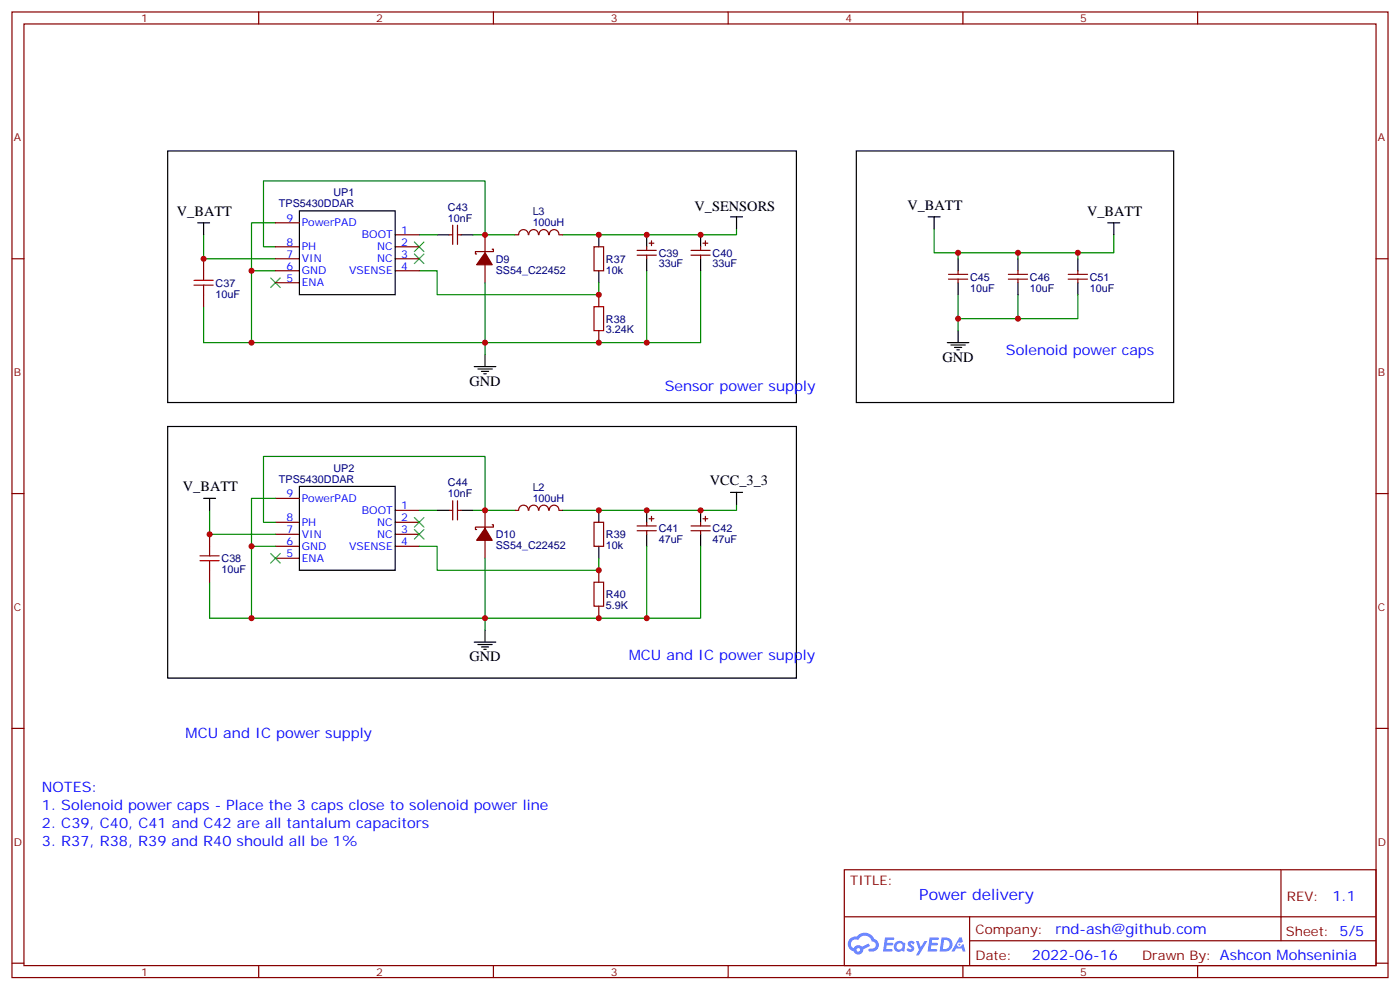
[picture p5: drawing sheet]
<svg xmlns="http://www.w3.org/2000/svg" width="412mm" height="292mm" viewBox="0 0 412 292" stroke-linecap="round" stroke-linejoin="round" font-family="sans-serif">
<g fill="none" stroke="#870000" stroke-width=".35">
<path d="M3.5 3.5h405.4v284.4h-405.4zM7.1 7.1h398.2v277.2h-398.2zM76.2 3.5v3.6M145.3 3.5v3.6M214.5 3.5v3.6M283.6 3.5v3.6M352.8 3.5v3.6M3.5 76.2h3.6M405.3 76.2h3.6M3.5 145.3h3.6M405.3 145.3h3.6M3.5 214.5h3.6"/>
<path d="M405.3 214.5h3.6M248.7 256.1h156.6v28.2h-156.6zM377.3 256.1v20.9M248.7 270h156.5M285.6 277h119.6M285.6 270v14.1M3.5 283.6h3.6M76.2 284.3v3.6M145.3 284.3v3.6M214.5 284.3v3.6M283.6 284.3v3.6M352.8 284.3v3.6"/>
<path d="M405.3 283.6h3.6"/>
</g>
<g fill="#5487ff">
<path d="M267.7 277.3a1.22 1.22 0 0 1 1.7 .3l-.4 .5a.47 .47 0 0 0-.3-.4 .47 .47 0 0 0-.5 .2l.1 .3a1.14 1.14 0 0 1 .8 1.7 1.14 1.14 0 0 1-1.9 0l-.2-.2 .5-.5 .7 .4a.29 .29 0 0 0 .3-.3 .29 .29 0 0 0-.2-.3 1.04 1.04 0 0 1-.6-1.7z"/>
<path d="M260.7 276h2.4l.3 .2-.2 .5-1.8 .1-.1 .8h1.5l.3 .4-.3 .4h-1.6l-.2 1.1h1.7l.2 .3-.2 .3-2.6 .1z"/>
<path d="M273.8 276h2.4l.3 .2-.1 .5-1.8 .1-.2 .8h1.6l.3 .4-.4 .4h-1.6l-.1 1.1h1.7l.2 .3-.2 .3-2.6 .1z"/>
<path d="M282.6 276.1h.7l.3 1.2-.6 .3a.69 .69 0 0 0-1 .3 .69 .69 0 0 0 .4 1 .69 .69 0 0 0 .9-.7l.5-.2 .6 2.2h-.8l-.2-.9h-1.8l-.5 .9h-.8z"/>
<path d="M269.8 277.1h.8l.6 1.8 1.1-1.8h.9l-2.6 4.2h-.8l.9-1.5z"/>
<path d="M277.4 276.1l-.6 4.1h1.3a2.11 2.11 0 0 0 2.5-2.1 2.11 2.11 0 0 0-2.5-2zM278.1 276.8a1.39 1.39 0 0 1 1.7 1.4 1.39 1.39 0 0 1-1.8 1.3h-.3z"/>
<path d="M263.7 277.7a1.54 1.54 0 0 0-.1 2.1 1.54 1.54 0 0 0 2.2 .2l.6 .2 .3-2.3-.2-.2-.4-.1a1.49 1.49 0 0 0-2.4 .1zM264 278.7a.94 .94 0 0 1 1.8 0 .94 .94 0 0 1-1.8 0z"/>
<path d="M250.4 276.4a2.18 2.18 0 0 0 1.1 3.7 1.44 1.44 0 0 0 1.6 1 1.44 1.44 0 0 0 1.2-1.5l2-1-.5-.8-1.9 1a1.47 1.47 0 0 0-2.4 .4 1.39 1.39 0 0 1-.7-1.9 1.39 1.39 0 0 1 2-.5 2.12 2.12 0 0 1 2.2-1.3 2.12 2.12 0 0 1 1.9 1.7 1.14 1.14 0 0 1 1.1 1.4 1.14 1.14 0 0 1-1.7 .8 .43 .43 0 0 0-.5 .3 .43 .43 0 0 0 .4 .5 1.98 1.98 0 0 0 2.5-1.2 1.98 1.98 0 0 0-1.2-2.5 3.1 3.1 0 0 0-5.3-.7l-.9 .1zM252.3 279.7a.55 .55 0 0 1 1.1 0 .55 .55 0 0 1-1.1 0z"/>
<circle cx="282.6" cy="278.1" r=".26"/>
</g>
<g fill="none" stroke="#870000" stroke-width=".35">
<path d="M60 76.2v3.5M81.1 72.7h7.1M81.1 76.2h7.1M81.1 79.7h7.1M81.1 65.6h7.1M116.4 69.1h7.1M116.4 72.7h7.1M116.4 76.2h7.1M116.4 79.7h7.1M132.3 69.1h1M133.3 66.3v5.7M134.8 66.3v5.7"/>
<path d="M134.8 69.1h1M142.9 69.1v5.3M142.9 78v5.3M145 73.4h.3v.7h-5.2v.7h.3M151.7 69.1h1.1M152.8 69.1a1.41 1.41 0 0 1 1.4-1.5 1.41 1.41 0 0 1 1.4 1.5M155.8 69.1a1.41 1.41 0 0 1 1.4-1.5 1.41 1.41 0 0 1 1.4 1.5M158.8 69.1a1.41 1.41 0 0 1 1.4-1.5 1.41 1.41 0 0 1 1.4 1.5M161.8 69.1a1.41 1.41 0 0 1 1.4-1.5 1.41 1.41 0 0 1 1.4 1.5M164.7 69.1h1.1M175 72.7h2.8v7h-2.8zM187.7 73.7h5.6"/>
<path d="M187.7 75.1h5.6M190.5 72.7v1M190.5 75.1v1.1M191.2 71.6h1.4M191.9 70.9v1.4M203.6 73.7h5.6M203.6 75.1h5.6M206.4 72.7v1M206.4 75.1v1.1M207.1 71.6h1.4M207.8 70.9v1.4M282.2 79.7v1.1"/>
<path d="M299.9 79.7v1.1M317.5 79.7v1.1M60 86.8v3.5M81.1 83.3h7.1M176.4 86.8v3.5M176.4 97.4v3.5M279.4 82.2h5.6M279.4 80.8h5.6M282.2 82.2v1.1M297 82.2h5.7M297 80.8h5.7M299.9 82.2v1.1"/>
<path d="M314.7 82.2h5.6M314.7 80.8h5.6M317.5 82.2v1.1M61.7 157.3v3.6M81.1 153.8h7.1M81.1 157.3h7.1M81.1 146.8h7.1M116.4 150.3h7.1M116.4 153.8h7.1M116.4 157.3h7.1M132.3 150.3h1M133.3 147.5v5.6"/>
<path d="M134.8 147.5v5.6M134.8 150.3h1M142.9 150.3v5.3M142.9 159.1v5.3M145 154.5h.3v.7h-5.2v.7h.3M151.7 150.3h1.1M152.8 150.3a1.41 1.41 0 0 1 1.4-1.5 1.41 1.41 0 0 1 1.4 1.5M155.8 150.3a1.41 1.41 0 0 1 1.4-1.5 1.41 1.41 0 0 1 1.4 1.5M158.8 150.3a1.41 1.41 0 0 1 1.4-1.5 1.41 1.41 0 0 1 1.4 1.5M161.8 150.3a1.41 1.41 0 0 1 1.4-1.5 1.41 1.41 0 0 1 1.4 1.5M164.7 150.3h1.1M175 153.8h2.8v7.1h-2.8z"/>
<path d="M187.7 154.9h5.6M187.7 156.3h5.6M190.5 153.8v1.1M190.5 156.3v1M191.2 152.8h1.4M191.9 152v1.5M203.6 154.9h5.6M203.6 156.3h5.6M206.4 153.8v1.1M206.4 156.3v1M207.1 152.8h1.4M207.8 152v1.5"/>
<path d="M61.7 167.9v3.5M81.1 160.9h7.1M81.1 164.4h7.1M116.4 160.9h7.1M176.4 167.9v3.5M176.4 178.5v3.5"/>
</g>
<g fill="#870000" stroke="#870000" stroke-width=".35">
<path d="M142.9 155.6l2.1 3.5h-4.6z"/>
<path d="M142.9 74.4l2.1 3.6h-4.6z"/>
</g>
<g fill="none" stroke="#000" stroke-width=".35">
<path d="M49.4 44.4h185.2v74.1h-185.2zM252.2 44.4h93.5v74.1h-93.5zM58.2 65.6h3.5M60 65.6v3.5M88.2 62.1h28.2v24.7h-28.2zM128.8 69.1h3.5M135.8 69.1h3.5M176.4 69.1v3.6M176.4 79.7v3.6M190.5 69.1v3.6M190.5 76.2v3.5M206.4 69.1v3.6"/>
<path d="M206.4 76.2v3.5M215.2 63.9h3.5M217 63.9v3.5M273.4 63.9h3.5M275.2 63.9v3.5M282.2 76.2v3.5M299.9 76.2v3.5M317.5 76.2v3.5M326.3 65.6h3.5M328.1 65.6v3.5M282.2 83.3v3.5M282.2 97.4v3.5"/>
<path d="M299.9 83.3v3.5M317.5 83.3v3.5M139.7 107.9h6.3M140.8 108.7h4.2M141.8 109.4h2.1M142.5 110.1h.7M142.9 104.4v3.5M279 100.9h6.4M280.1 101.6h4.2M281.2 102.3h2.1M281.9 103h.7M49.4 125.6h185.2v74.1h-185.2z"/>
<path d="M60 146.8h3.5M61.7 146.8v3.5M88.2 143.2h28.2v24.7h-28.2zM128.8 150.3h3.5M135.8 150.3h3.5M176.4 150.3v3.5M190.5 150.3v3.5M190.5 157.3v3.6M206.4 150.3v3.5M206.4 157.3v3.6M215.2 145h3.5M217 145v3.5"/>
<path d="M176.4 160.9v3.5M139.7 189.1h6.3M140.8 189.8h4.2M141.8 190.5h2.1M142.5 191.2h.7M142.9 185.6v3.5"/>
</g>
<g fill="none" stroke="#008700" stroke-width=".35">
<path d="M60 69.1v7.1h21.1M81.1 65.6h-7v14.1M81.1 79.7h-7v21.2M123.5 79.7h5.3v7.1h47.6v-3.5M123.5 69.1h5.3M139.3 69.1h12.4M142.9 69.1v-15.8h-65.3v19.4h3.5M190.5 79.7v21.2M206.4 79.7v21.2h-146.4v-10.6M217 67.4v1.7h-51.2M275.2 67.4v7h24.7v1.8M282.2 74.4v1.8"/>
<path d="M317.5 74.4v1.8M328.1 69.1v5.3h-28.2M142.9 83.3v21.1M282.2 86.8v7h17.7v-7M282.2 93.8v3.6M317.5 86.8v7h-17.6M61.7 150.3v7h19.4M81.1 146.8h-7v14.1M123.5 150.3h5.3M139.3 150.3h12.4M142.9 150.3v-15.9h-65.3v19.4h3.5M217 148.5v1.8h-51.2"/>
<path d="M81.1 160.9h-7v21.1M123.5 160.9h5.3v7h47.6v-3.5M142.9 164.4v21.2M190.5 160.9v21.1M206.4 160.9v21.1h-144.7v-10.6"/>
</g>
<path d="M60 79.7v2.8M57.1 84h5.7M57.1 82.5h5.7M60 84v2.8M175 90.3h2.8v7.1h-2.8zM58.9 165.1h5.7M58.9 163.7h5.7M61.7 160.9v2.8M61.7 165.1v2.8M175 171.4h2.8v7.1h-2.8z" fill="none" stroke="#a10000" stroke-width=".35"/>
<path d="M122.1 74.8l2.8 2.8M122.1 71.3l2.8 2.8M124.9 74.8l-2.8 2.8M124.9 71.3l-2.8 2.8M79.7 81.8l2.8 2.9M82.5 81.8l-2.8 2.9M122.1 152.4l2.8 2.8M122.1 155.9l2.8 2.8M124.9 152.4l-2.8 2.8M124.9 155.9l-2.8 2.8M79.7 163l2.8 2.8M82.5 163l-2.8 2.8" fill="none" stroke="#3c3" stroke-width=".35"/>
<g fill="#c00">
<circle cx="60" cy="76.2" r=".88"/>
<circle cx="61.7" cy="157.3" r=".88"/>
<circle cx="176.4" cy="150.3" r=".88"/>
<circle cx="176.4" cy="69.1" r=".88"/>
<circle cx="190.5" cy="150.3" r=".88"/>
<circle cx="176.4" cy="182" r=".88"/>
<circle cx="176.4" cy="167.9" r=".88"/>
<circle cx="142.9" cy="150.3" r=".88"/>
<circle cx="74.1" cy="182" r=".88"/>
<circle cx="74.1" cy="160.9" r=".88"/>
<circle cx="142.9" cy="182" r=".88"/>
<circle cx="190.5" cy="182" r=".88"/>
<circle cx="190.5" cy="69.1" r=".88"/>
<circle cx="190.5" cy="100.9" r=".88"/>
<circle cx="176.4" cy="100.9" r=".88"/>
<circle cx="142.9" cy="100.9" r=".88"/>
<circle cx="74.1" cy="79.7" r=".88"/>
<circle cx="74.1" cy="100.9" r=".88"/>
<circle cx="176.4" cy="86.8" r=".88"/>
<circle cx="142.9" cy="69.1" r=".88"/>
<circle cx="299.9" cy="74.4" r=".88"/>
<circle cx="317.5" cy="74.4" r=".88"/>
<circle cx="299.9" cy="93.8" r=".88"/>
<circle cx="282.2" cy="74.4" r=".88"/>
<circle cx="282.2" cy="93.8" r=".88"/>
<circle cx="206.4" cy="69.1" r=".88"/>
<circle cx="206.4" cy="150.3" r=".88"/>
</g>
<text font-size="4.6" fill="#00f" x="270.8" y="265.1">Power delivery</text>
<g font-size="4.2">
<text x="52.1" y="63.5">V_BATT</text>
<text x="204.6" y="62.1">V_SENSORS</text>
<text x="267.3" y="61.7">V_BATT</text>
<text x="320.2" y="63.5">V_BATT</text>
<text x="277.6" y="106.5">GND</text>
<text x="138.3" y="113.6">GND</text>
<text x="209.1" y="142.9">VCC_3_3</text>
<text x="53.9" y="144.6">V_BATT</text>
<text x="138.3" y="194.7">GND</text>
</g>
<g font-size="4.2" fill="#00f">
<text x="296.3" y="104.4">Solenoid power caps</text>
<text x="195.8" y="115">Sensor power supply</text>
<text x="185.2" y="194.4">MCU and IC power supply</text>
<text x="54.7" y="217.3">MCU and IC power supply</text>
<text x="12.3" y="233.2">NOTES:</text>
<text x="12.3" y="238.5">1. Solenoid power caps - Place the 3 caps close to solenoid power line</text>
<text x="12.3" y="243.8">2. C39, C40, C41 and C42 are all tantalum capacitors</text>
<text x="12.3" y="249.1">3. R37, R38, R39 and R40 should all be 1%</text>
<text x="392.5" y="265.4">1.1</text>
<text x="310.9" y="274.9">rnd-ash@github.com</text>
<text x="304" y="282.7">2022-06-16</text>
</g>
<g font-size="3.9" fill="#800">
<text x="250.5" y="260.7">TITLE:</text>
<text x="379.1" y="265.4">REV:</text>
<text x="287.4" y="274.9">Company:</text>
<text x="378.7" y="275.5">Sheet: 5/5</text>
<text x="287.4" y="282.6">Date:</text>
<text x="336.4" y="282.7">Drawn By: Ashcon Mohseninia</text>
</g>
<g font-size="3.2" fill="#800">
<text x="41.6" y="6.5">1</text>
<text x="110.8" y="6.5">2</text>
<text x="179.9" y="6.5">3</text>
<text x="249.1" y="6.5">4</text>
<text x="318.2" y="6.5">5</text>
<text x="4.1" y="41.6">A</text>
<text x="405.9" y="41.6">A</text>
<text x="4.1" y="110.8">B</text>
<text x="405.9" y="110.8">B</text>
<text x="4.1" y="179.9">C</text>
<text x="405.9" y="179.9">C</text>
<text x="4.1" y="249.1">D</text>
<text x="405.9" y="249.1">D</text>
<text x="41.6" y="287.3">1</text>
<text x="110.8" y="287.3">2</text>
<text x="179.9" y="287.3">3</text>
<text x="249.1" y="287.3">4</text>
<text x="318.2" y="287.3">5</text>
</g>
<g font-size="3.2" fill="#000080">
<text x="98.2" y="57.8">UP1</text>
<text x="82.2" y="61">TPS5430DDAR</text>
<text x="132" y="65.3">10nF</text>
<text x="132" y="62">C43</text>
<text x="156.9" y="63.3">L3</text>
<text x="156.9" y="66.6">100uH</text>
<text x="146" y="77.3">D9</text>
<text x="178.5" y="77.3">R37</text>
<text x="194" y="75.6">C39</text>
<text x="209.9" y="75.6">C40</text>
<text x="146" y="80.6">SS54_C22452</text>
<text x="178.5" y="80.6">10k</text>
<text x="194" y="78.7">33uF</text>
<text x="209.9" y="78.7">33uF</text>
<text x="285.8" y="82.6">C45</text>
<text x="303.4" y="82.6">C46</text>
<text x="321" y="82.6">C51</text>
<text x="63.5" y="87.6">10uF</text>
<text x="63.5" y="84.4">C37</text>
<text x="285.8" y="85.9">10uF</text>
<text x="303.4" y="85.9">10uF</text>
<text x="321" y="85.9">10uF</text>
<text x="178.5" y="95">R38</text>
<text x="178.5" y="98.2">3.24K</text>
<text x="82.2" y="142.2">TPS5430DDAR</text>
<text x="98.2" y="139">UP2</text>
<text x="132" y="143.2">C44</text>
<text x="132" y="146.4">10nF</text>
<text x="156.9" y="147.7">100uH</text>
<text x="156.9" y="144.5">L2</text>
<text x="146" y="161.7">SS54_C22452</text>
<text x="146" y="158.5">D10</text>
<text x="178.5" y="161.7">10k</text>
<text x="178.5" y="158.5">R39</text>
<text x="194" y="159.9">47uF</text>
<text x="194" y="156.7">C41</text>
<text x="209.9" y="159.9">47uF</text>
<text x="209.9" y="156.7">C42</text>
<text x="65.3" y="165.5">C38</text>
<text x="65.3" y="168.8">10uF</text>
<text x="178.5" y="179.3">5.9K</text>
<text x="178.5" y="176.2">R40</text>
</g>
<g font-size="3.2" fill="#00f">
<text x="84.4" y="65.3">9</text>
<text x="88.9" y="66.7">PowerPAD</text>
<text x="106.6" y="70.2">BOOT</text>
<text x="118.2" y="68.8">1</text>
<text x="84.4" y="75.8">7</text>
<text x="84.4" y="72.3">8</text>
<text x="88.9" y="77.3">VIN</text>
<text x="88.9" y="73.7">PH</text>
<text x="111.1" y="73.7">NC</text>
<text x="111.1" y="77.3">NC</text>
<text x="118.2" y="72.3">2</text>
<text x="118.2" y="75.8">3</text>
<text x="84.4" y="82.9">5</text>
<text x="84.4" y="79.4">6</text>
<text x="88.9" y="80.8">GND</text>
<text x="102.8" y="80.8">VSENSE</text>
<text x="118.2" y="79.4">4</text>
<text x="88.9" y="84.3">ENA</text>
<text x="84.4" y="146.4">9</text>
<text x="88.9" y="147.8">PowerPAD</text>
<text x="118.2" y="149.9">1</text>
<text x="84.4" y="153.5">8</text>
<text x="88.9" y="154.9">PH</text>
<text x="106.6" y="151.3">BOOT</text>
<text x="111.1" y="154.9">NC</text>
<text x="118.2" y="153.5">2</text>
<text x="84.4" y="160.5">6</text>
<text x="84.4" y="157">7</text>
<text x="88.9" y="161.9">GND</text>
<text x="88.9" y="158.4">VIN</text>
<text x="102.8" y="161.9">VSENSE</text>
<text x="111.1" y="158.4">NC</text>
<text x="118.2" y="157">3</text>
<text x="118.2" y="160.5">4</text>
<text x="84.4" y="164">5</text>
<text x="88.9" y="165.5">ENA</text>
</g>
</svg>
